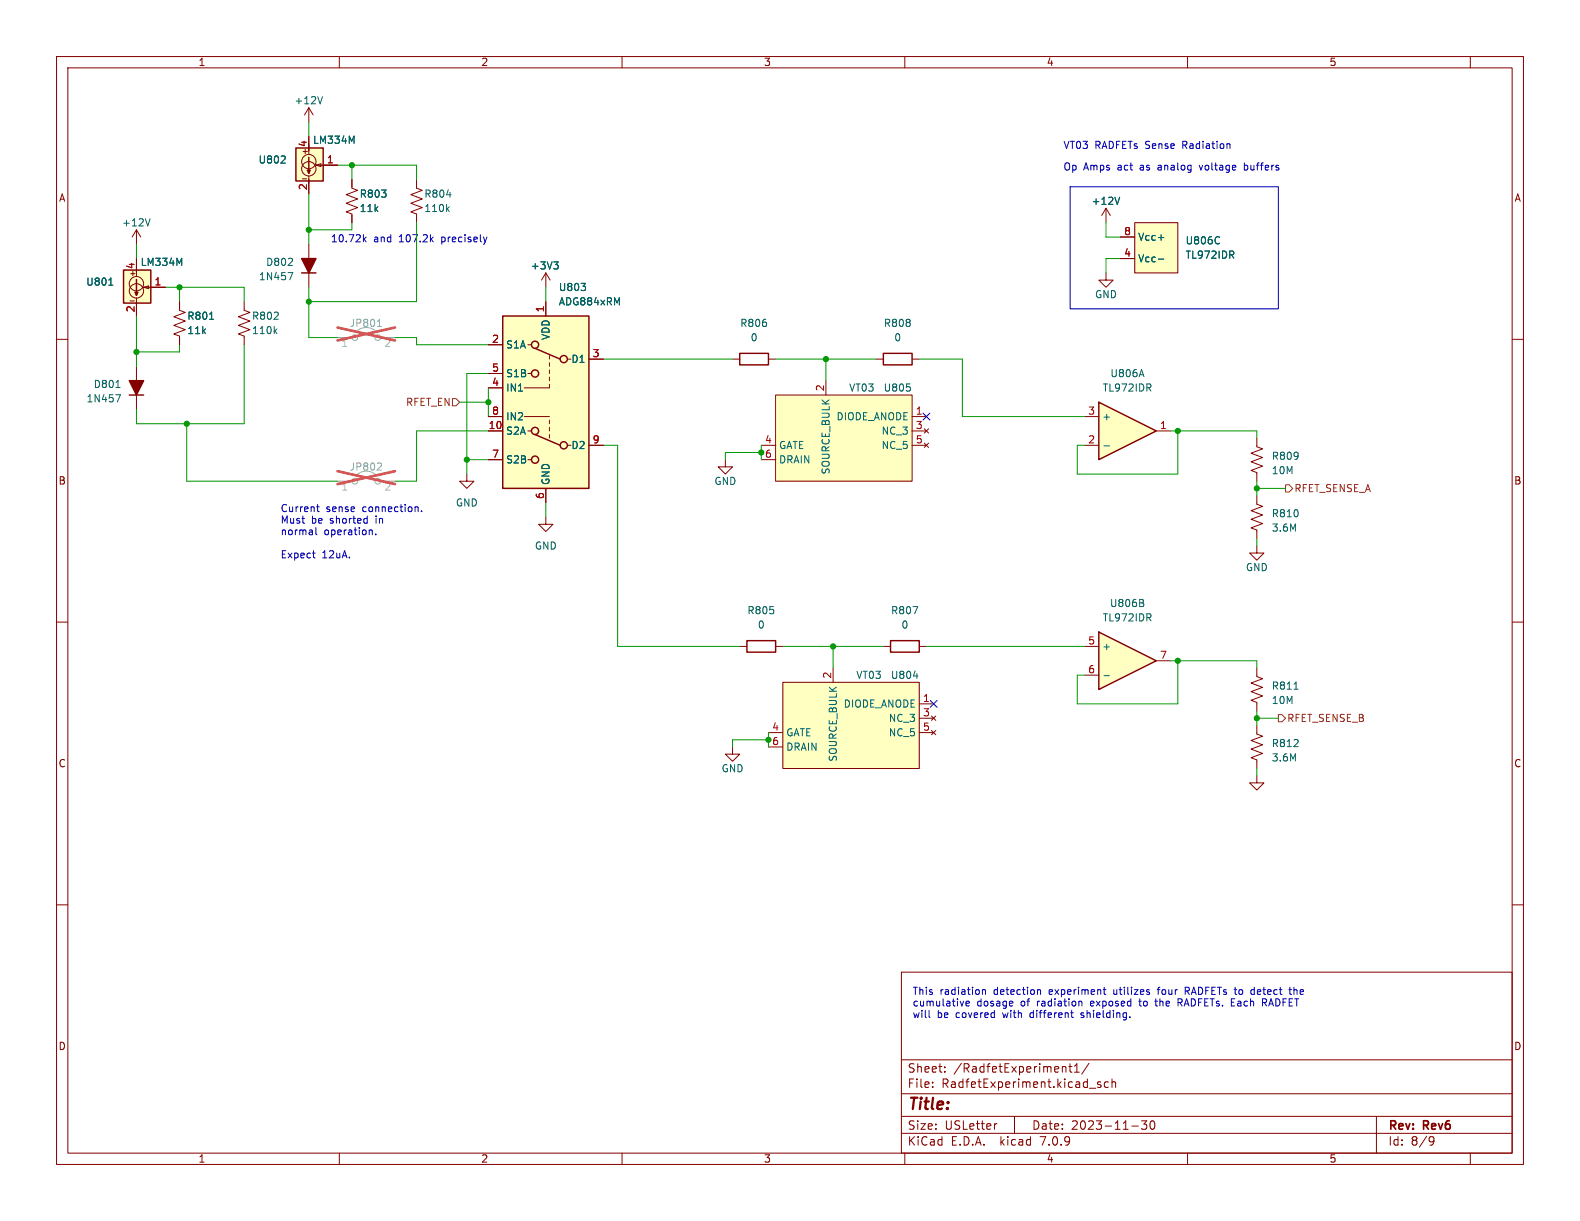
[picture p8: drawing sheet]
<svg xmlns="http://www.w3.org/2000/svg" width="279mm" height="216mm" viewBox="0 0 279 216" stroke-linecap="round" stroke-linejoin="round" font-family="sans-serif">
<g fill="none" stroke="#840000" stroke-width=".18">
<path d="M10 10h259.4v195.9h-259.4zM12 12h255.4v191.9h-255.4zM54.6 19.1v2.5M54.6 19.1l-.8 1.2M54.6 19.1l.8 1.2M60 10v2M110 10v2M160 10v2M210 10v2M260 10v2M53.5 31.6h.7M53.6 26.8h.8"/>
<path d="M54 26.4v.8M54.6 24.1v3.2M54.6 31.1v3.2M55.9 29.2l.9-.2v.5zM55.9 29.2h3.8M62.2 31.8v1.5l1 .4-2 .7 2 .8-2 .7 2 .8-2 .8 1 .3v1.6M73.7 31.8v1.5l1 .4-2.1 .7 2.1 .8-2.1 .7 2.1 .8-2.1 .8 1.1 .3v1.6M195.6 36.8l-.8 1.3M195.6 36.8v2.6M195.6 36.8l.7 1.3M200.7 39.4h7.6v8.9h-7.6zM10 60h2"/>
<path d="M23 53.2h.7M23.1 48.4h.8M23.5 48v.8M24.1 40.6l-.7 1.3M24.1 40.6v2.6M24.1 45.7v3.2M24.1 52.7v3.2M24.1 40.6l.8 1.3M25.4 50.8l.9-.3v.6zM25.4 50.8h3.8M31.7 53.3v1.6l1.1 .3-2.1 .8 2.1 .8-2.1 .7 2.1 .8-2.1 .8 1 .3v1.6M43.2 53.3v1.6l1 .3-2 .8 2 .8-2 .7 2 .8-2 .8 1 .3v1.6"/>
<path d="M54.6 43.2v7.6M96.5 48.3l-.7 1.2M96.5 48.3v2.5M96.5 53.3v2.6M96.5 48.3l.8 1.2M195.6 48.3v1.2h1.2l-1.2 1.3-1.3-1.3h1.3M198.1 45.7h2.6M198.1 41.9h2.6M267.4 60h2M86.4 73.7h2.5M86.4 76.2h2.5M86.4 68.6h2.5"/>
<path d="M86.4 66h2.5M86.4 61h2.5M92.7 73.7h4.5M93.3 76.2h.7M93.3 66h.7M93.3 61h.7M97.2 67.9v.7h-4.5M97.2 62.9v.6M97.2 64.1v.7M97.2 65.4v.6M97.2 66.7v.6M97.2 74.3v.6"/>
<path d="M97.2 75.6v.6M97.2 76.8v.7M100.3 63.5h.7M100.3 78.7h.7M104.1 63.5h2.6M104.1 78.7h2.6M129.5 63.5h1.3M134.6 78.7h2.6M135.9 63.5h1.3M137.2 69.9h24.1v15.2h-24.1zM146 67.3v2.6M154.9 63.5h1.3"/>
<path d="M161.3 63.5h1.3M161.3 73.7h2.5M161.3 76.2h2.5M161.3 78.7h2.5M163.4 75.8l.8 .8M163.4 78.4l.8 .7M164.2 75.8l-.8 .8M164.2 78.4l-.8 .7M222.2 77.5v1.5l1.1 .4-2.1 .7 2.1 .8-2.1 .8 2.1 .7-2.1 .8 1 .4v1.5M82.5 83.8v1.3h1.3l-1.3 1.3-1.2-1.3h1.2M86.4 81.3h2.5M93.3 81.3h.7"/>
<path d="M96.5 91.4v1.3h1.3l-1.3 1.3-1.3-1.3h1.3M96.5 86.4v2.5M134.6 81.3h2.6M222.2 96.5v1.3h1.3l-1.3 1.3-1.2-1.3h1.2M222.2 87.6v1.6l1.1 .3-2.1 .8 2.1 .8-2.1 .7 2.1 .8-2.1 .7 1 .4v1.6M10 110h2M130.8 114.3h1.3M137.2 114.3h1.2M147.3 118.1v2.6M156.2 114.3h1.3M162.6 114.3h1.2M222.2 118.1v1.5l1.1 .4-2.1 .8 2.1 .7-2.1 .8 2.1 .8-2.1 .7 1 .4v1.5"/>
<path d="M267.4 110h2M129.5 132.1v1.3h1.3l-1.3 1.2-1.2-1.2h1.2M135.9 129.5h2.5M135.9 132.1h2.5M138.4 120.7h24.2v15.2h-24.2zM162.6 124.5h2.5M162.6 127h2.5M162.6 129.5h2.5M164.7 126.6l.8 .8M164.7 129.2l.8 .7M165.5 126.6l-.8 .8M165.5 129.2l-.8 .7"/>
<path d="M222.2 128.3v1.5l1.1 .4-2.1 .7 2.1 .8-2.1 .8 2.1 .7-2.1 .8 1 .4v1.5M222.2 137.2v1.2h1.3l-1.3 1.3-1.2-1.3h1.2M10 160h2M267.4 160h2M159.4 171.9h108v32h-108zM159.4 197.4h108M159.4 193.4h108M159.4 187.4h108M164.9 192.1v.2M164.9 191.4v.1M167.1 189.4v.2M167.1 188.7v.1"/>
<path d="M176.3 198.7l-.3 .1M179.4 197.4v3M188.4 188.7l.1 .9M189 188.6h.6M189.2 188.1v1.3l.4 .2M190 189.6h.9M190 188.5l.4-.4v1.5M192.6 188l-1.3 1.9M192.6 192.4h1.2M194.6 191.4l-.3-.1-.2 .2v.2l.5 .2v.3h-.5M196 191.4l-.4-.1-.3 .3v.4l.1 .2h.6M196.6 191.4l.3-.1 .3 .1 .1 .9"/>
<path d="M196.6 190.8v1.5M200.1 199.1h1.2M201.9 198.2h.9l-.5 .6 .4 .1v.6l-.2 .2h-.4l-.2-.2M203.6 198.3l.1-.1a.81 .81 0 0 1 .6 .6 .81 .81 0 0 1-.3 .8l-.1 .1a.81 .81 0 0 1-.6-.6 .81 .81 0 0 1 .3-.8zM243.4 197.4v6.5M60 203.9v2M110 203.9v2M159.4 200.4h108M160 203.9v2M210 203.9v2M253 201l.5 .1a.99 .99 0 0 1-.4 1.4h-.2M253.6 201.6l-.3 .3h-.3"/>
<path d="M260 203.9v2"/>
<circle cx="54.6" cy="29.8" r="1.27"/>
<circle cx="54.6" cy="28.6" r="1.27"/>
<circle cx="24.1" cy="51.4" r="1.27"/>
<circle cx="24.1" cy="50.2" r="1.27"/>
</g>
<g fill="none" stroke="#006464" stroke-width=".18">
<path d="M57 17.1l-.4 1.3M26.5 38.7l-.4 1.2M49.7 28.8h.7M50.4 27.7v.4M79 34.4h.8M79.1 36.9l.4 .5M79.5 36.6l-.5 .4M198 34.9l-.4 1.2M19.2 50.4h.8M37.1 56.5h.7M48.6 58.5l.4 .5M49 58.2l-.5 .4"/>
<path d="M50.9 48.2h.9l-.6 1.3M97.9 46.3h.8l-.4 .5M98.5 46.8l.2 .2v.3l-.2 .3M102.8 50.1h.7l-.4 .5M103.5 50.7v.6M204.8 45.8h1M204.8 42h1M215.6 41.9v.1M215.6 43v.1M217.8 45.1l.4 .6M218.1 44.5v.4M160.9 68.5v.5"/>
<path d="M161.4 107.3h.9l-.6 1.2M161.5 119.5h.8M228.8 121.9h.8"/>
</g>
<g fill="none" stroke="#840000" stroke-width=".25">
<path d="M52.3 26.2h4.8v5.8h-4.8zM54.4 30.1h.5l-.3 .5zM54.6 27.8v2.8M21.8 47.8h4.9v5.8h-4.9zM23.9 51.7h.5l-.3 .5zM24.1 49.4v2.8M53.3 48.3h2.6M88.9 55.9h15.2v30.5h-15.2zM94.6 61.6l4.5 1.9M94.6 76.8l4.5 1.9M130.8 62.5h5.1v2h-5.1zM156.2 62.5h5.1v2h-5.1z"/>
<path d="M132.1 113.3h5.1v2h-5.1zM157.5 113.3h5.1v2h-5.1z"/>
<circle cx="94.6" cy="66" r=".63"/>
<circle cx="94.6" cy="76.2" r=".63"/>
<circle cx="94.6" cy="61" r=".63"/>
<circle cx="99.7" cy="78.7" r=".63"/>
<circle cx="99.7" cy="63.5" r=".63"/>
<circle cx="94.6" cy="81.3" r=".63"/>
</g>
<g fill="#ffffc2" stroke="#ffffc2" stroke-width=".18">
<path d="M137.2 69.9h24.1v15.2h-24.1z"/>
<path d="M21.8 47.8h4.9v5.8h-4.9z"/>
<path d="M138.4 120.7h24.2v15.2h-24.2z"/>
<path d="M200.7 39.4h7.6v8.9h-7.6z"/>
<path d="M52.3 26.2h4.8v5.8h-4.8z"/>
<path d="M88.9 55.9h15.2v30.5h-15.2z"/>
</g>
<path d="M53.3 45.7h2.6l-1.3 2.6z" fill="#840000" stroke="#840000" stroke-width=".25"/>
<g fill="none" stroke="#a1a1a1" stroke-width=".18">
<path d="M59.7 59.7h2.5M63.2 58.4a2.54 2.54 0 0 1 3.1 0M67.3 59.7h2.5M59.7 85.1h2.5M63.2 83.8a2.54 2.54 0 0 1 3.1 0M67.3 85.1h2.5"/>
<circle cx="62.7" cy="59.7" r=".51"/>
<circle cx="66.8" cy="59.7" r=".51"/>
<circle cx="62.7" cy="85.1" r=".51"/>
<circle cx="66.8" cy="85.1" r=".51"/>
</g>
<path d="M66.7 57.7h.8M67 56.6l.1-.1v1.2M67.2 81.9l.3 .2-.1 .3-.7 .7h.8" fill="none" stroke="#989898" stroke-width=".18"/>
<path d="M59.7 57.9l10.1 2.3M69.8 57.9l-10.1 2.3M59.7 83.3l10.1 2.3M69.8 83.3l-10.1 2.3" fill="none" stroke="#eb3a3d" stroke-width=".46"/>
<path d="M194.3 71.1l10.2 5.1-10.2 5.1z" fill="#ffffc2"/>
<path d="M22.9 69.9h2.5M194.3 71.1l10.2 5.1-10.2 5.1z" fill="none" stroke="#840000" stroke-width=".25"/>
<path d="M24.1 64.8v7.6M191.8 78.7h2.5M191.8 73.7h2.5M204.5 76.2h2.5" fill="none" stroke="#840000" stroke-width=".18"/>
<path d="M20.5 69.8h.8l-.5 1.3M20.5 68.5h.7M195.2 78.8h1M201.9 65.3l.4 1.3M203.1 68.6l.4 .6M203.5 68v.4" fill="none" stroke="#006464" stroke-width=".18"/>
<path d="M22.9 67.3h2.5l-1.3 2.6z" fill="#840000" stroke="#840000" stroke-width=".25"/>
<path d="M194.3 111.8l10.2 5-10.2 5.1z" fill="#ffffc2"/>
<path d="M194.3 111.8l10.2 5-10.2 5.1z" fill="none" stroke="#840000" stroke-width=".25"/>
<g fill="none" stroke="#840000" stroke-width=".18">
<path d="M54.6 24.1v2.6M54.6 31.8v2.5M57.1 29.2h2.6M62.2 31.8v1.2M62.2 38.1v1.3M24.1 45.7v2.6M24.1 53.3v2.6M26.7 50.8h2.5M31.7 53.3v1.3M31.7 59.7v1.3M96.5 53.3v2.6M198.1 45.7h2.6"/>
<path d="M198.1 41.9h2.6M86.4 76.2h2.5M86.4 61h2.5M86.4 68.6h2.5M86.4 66h2.5M86.4 73.7h2.5M104.1 63.5h2.6M104.1 78.7h2.6M86.4 81.3h2.5M96.5 86.4v2.5M128.3 81.3v1.3h1.2l-1.2 1.2-1.3-1.2h1.3M191.8 114.3h2.5"/>
<path d="M191.8 119.4h2.5M204.5 116.8h2.5"/>
</g>
<g fill="none" stroke="#006464" stroke-width=".18">
<path d="M49.7 28.8h.7M50.4 27.7v.4M198 34.9l-.4 1.2M19.2 50.4h.8M37.1 56.5h.7M97.9 46.3h.8l-.4 .5M98.5 46.8l.2 .2v.3l-.2 .3M102.8 50.1h.7l-.4 .5M103.5 50.7v.6M204.8 45.8h1M204.8 42h1M215.6 41.9v.1"/>
<path d="M215.6 43v.1M217.8 45.1l.4 .6M218.1 44.5v.4M195.2 119.5h1M202 106.6l.3 .2-.1 .3-.2 .2M202.1 106.1l.1 .1-.1 .3M203.1 109.2l.4 .6M203.5 108.7v.4"/>
</g>
<path d="M80 70.5h.6l.7 .6-.7 .7h-.6zM227.3 85.7h.7l.6 .7-.6 .6h-.7zM226.1 126.4h.6l.6 .6-.6 .6h-.6z" fill="none" stroke="#725600" stroke-width=".18"/>
<g fill="none" stroke="#0000c2" stroke-width=".18">
<path d="M189.2 33h36.9v21.6h-36.9zM212.1 29.2l.3 .9M217.3 25.4l.2 .2v.7M220.1 28.8v1.3M220.1 30l.3 .1M220.4 29.2l-.3 .1M64.4 42.3l.3 .5M64.7 41.9l-.4 .5M86.1 41.9l-.3 .9M55.3 97.8h.4M55.5 98.6h.2M55.9 93.3v1.1l.1 .2"/>
<path d="M56 89.6h.5M56.2 89.2v1.1l.3 .2M64.8 91.7h.1M64.9 91.2v1.3M64.9 92.5h-.1M65.5 93.7l.3 .2v.7M66.4 94.4v.2M73.6 89.6l.3 .2v.7M74.5 90.3v.2M164.3 178.7v1l.2 .2M170.4 177l-.3 .9M170.8 177.5l.6-.2v-.2l-.4-.1-.2 .2 .1 .6h.5"/>
<path d="M173.7 175v.8M173.7 175.1l.2-.1 .3 .1 .1 .7M179 177.1l.1 .2-.6 .2M183.5 175.1h.4l.1 .7M189.3 179.1h.5M189.6 179.9h.2M190.8 177.1h.5v.8M191.1 179.9h.2M191.3 179.1l-.2 .2 .2 .2M195.1 175h.5M195.3 174.6v1.1l.3 .1M199.8 179.8v.1"/>
<path d="M201.4 177h.4M201.5 176.6l.1 1.2M204.2 177h.5M204.4 176.6v1.1l.3 .2M204.6 175h.5M204.9 174.6l-.1 1.2M208.3 176.6v1.3M208.6 177.3l.4 .6M208.8 176.6l.1 .1M208.9 177.2l-.6 .1M209.6 175.2h.5M209.9 175.2l.4 .6"/>
<path d="M210.1 174.6h-.5v1.2M221.4 175l.4 .1M221.8 175.8h-.4M221.8 174.6v1.2M223.6 177.3l.4 .6M223.7 176.6l.3 .3-.1 .3-.6 .1M227.9 175h.5M228.1 174.6v1.1l.3 .1M228.8 174.6v1.2M229 175l-.2 .1"/>
</g>
<g fill="none" stroke="#009600" stroke-width=".18">
<path d="M54.6 21.6v2.5M54.6 34.3v8.9M59.7 29.2h14v2.6M62.2 29.2v2.6M62.2 39.4v1.2h-7.6M73.7 39.4v13.9h-19.1M195.6 39.4v2.5h2.5M24.1 43.2v2.5M24.1 55.9v8.9M29.2 50.8h14v2.5M31.7 50.8v2.5M54.6 50.8v8.9h5.1"/>
<path d="M69.8 59.7h3.9v1.3h12.7M96.5 50.8v2.5M198.1 45.7h-2.5v2.6M31.7 61v1.2h-7.6M33 74.9v10.2h26.7M43.2 61v13.9h-19.1v-2.5M81.3 71.1h5.1M86.4 68.6v5.1M86.4 66h-3.9v17.8M86.4 76.2h-12.7v8.9h-3.9M106.7 78.7h2.5v35.6h21.6M106.7 63.5h22.8"/>
<path d="M134.6 78.7v2.6M137.2 63.5h17.7M146 63.5v3.8M162.6 63.5h7.6v10.2h21.6M207 76.2h15.2v1.3M208.3 76.2v7.6h-17.8v-5.1h1.3M82.5 81.3h3.9M96.5 88.9v2.5M134.6 80h-6.3v1.3M222.2 85.1v2.5M222.2 95.3v1.2M222.2 86.4h5.1"/>
<path d="M138.4 114.3h17.8M147.3 114.3v3.8M163.8 114.3h28M207 116.8h15.2v1.3M208.3 116.8v7.7h-17.8v-5.1h1.3M135.9 130.8h-6.4v1.3M135.9 129.5v2.6M222.2 125.7v2.6M222.2 135.9v1.3M222.2 127h3.9"/>
</g>
<path d="M163.2 73.1l1.2 1.2M164.4 73.1l-1.2 1.2M164.5 123.9l1.2 1.2M165.7 123.9l-1.2 1.2" fill="none" stroke="#000084" stroke-width=".18"/>
<g fill="#009600" stroke="#009600" stroke-width=".18">
<circle cx="222.2" cy="86.4" r=".46"/>
<circle cx="208.3" cy="76.2" r=".46"/>
<circle cx="31.7" cy="50.8" r=".46"/>
<circle cx="54.6" cy="53.3" r=".46"/>
<circle cx="33" cy="74.9" r=".46"/>
<circle cx="24.1" cy="62.2" r=".46"/>
<circle cx="62.2" cy="29.2" r=".46"/>
<circle cx="54.6" cy="40.6" r=".46"/>
<circle cx="146" cy="63.5" r=".46"/>
<circle cx="134.6" cy="80" r=".46"/>
<circle cx="82.5" cy="81.3" r=".46"/>
<circle cx="86.4" cy="71.1" r=".46"/>
<circle cx="222.2" cy="127" r=".46"/>
<circle cx="147.3" cy="114.3" r=".46"/>
<circle cx="208.3" cy="116.8" r=".46"/>
<circle cx="135.9" cy="130.8" r=".46"/>
</g>
<text font-size="2.8" fill="#840000" x="160.4" y="196.8">Title:</text>
<g font-size="2.1" fill="#840000">
<text x="160.4" y="189.9">Sheet:</text>
<text x="168.6" y="189.9">/RadfetExperiment1/</text>
<text x="160.4" y="192.6">File:</text>
<text x="166.5" y="192.6">RadfetExperiment.kicad_sch</text>
<text x="160.4" y="202.8">KiCad</text>
<text x="160.4" y="200">Size:</text>
<text x="167.1" y="200">USLetter</text>
<text x="168.1" y="202.8">E.D.A.</text>
<text x="177" y="202.8">kicad</text>
<text x="182.4" y="200">Date:</text>
<text x="184.2" y="202.8">7.0.9</text>
<text x="189.4" y="200">2023-11-30</text>
<text x="245.4" y="200.2">Rev:</text>
<text x="245.4" y="202.8">Id:</text>
<text x="249.5" y="202.8">8/9</text>
<text x="251.8" y="200.2">Rev6</text>
</g>
<g font-size="1.8" fill="#840000">
<text x="35" y="11.9">1</text>
<text x="85" y="11.9">2</text>
<text x="135" y="11.9">3</text>
<text x="185" y="11.9">4</text>
<text x="235" y="11.9">5</text>
<text x="10.3" y="35.9">A</text>
<text x="267.7" y="35.9">A</text>
<text x="10.3" y="85.9">B</text>
<text x="267.7" y="85.9">B</text>
<text x="10.3" y="135.9">C</text>
<text x="267.7" y="135.9">C</text>
<text x="10.3" y="185.9">D</text>
<text x="267.7" y="185.9">D</text>
<text x="35" y="205.8">1</text>
<text x="85" y="205.8">2</text>
<text x="135" y="205.8">3</text>
<text x="185" y="205.8">4</text>
<text x="235" y="205.8">5</text>
</g>
<g font-size="1.8" fill="#006464">
<text x="52" y="18.6">+12V</text>
<text x="45.6" y="29.1">U802</text>
<text x="55.3" y="25.6">LM334M</text>
<text x="63.5" y="35.2">R803</text>
<text x="74.9" y="35.2">R804</text>
<text x="21.5" y="40.2">+12V</text>
<text x="63.5" y="37.7">11k</text>
<text x="74.9" y="37.7">110k</text>
<text x="192.9" y="36.4">+12V</text>
<text x="24.8" y="47.2">LM334M</text>
<text x="47" y="47.2">D802</text>
<text x="93.8" y="47.9">+3V3</text>
<text x="201.2" y="46.6">Vcc-</text>
<text x="201.2" y="42.8">Vcc+</text>
<text x="209.6" y="43.4">U806C</text>
<text x="209.6" y="45.9">TL972IDR</text>
<text x="15.1" y="50.7">U801</text>
<text x="45.7" y="49.8">1N457</text>
<text x="98.7" y="51.7">U803</text>
<text x="193.5" y="52.9">GND</text>
<text x="33" y="56.7">R801</text>
<text x="33" y="59.3">11k</text>
<text x="44.5" y="56.7">R802</text>
<text x="44.5" y="59.3">110k</text>
<text x="98.7" y="54.2">ADG884xRM</text>
<text x="130.8" y="58">R806</text>
<text x="156.2" y="58">R808</text>
<text x="89.4" y="61.8">S1A</text>
<text x="97.4" y="60.2" transform="rotate(-90 97.4 60.2)">VDD</text>
<text x="100.9" y="64.4">D1</text>
<text x="132.6" y="60.6">0</text>
<text x="158" y="60.6">0</text>
<text x="15.2" y="71.3">1N457</text>
<text x="16.5" y="68.8">D801</text>
<text x="89.4" y="69.4">IN1</text>
<text x="89.4" y="66.9">S1B</text>
<text x="150.1" y="69.4">VT03</text>
<text x="156.2" y="69.4">U805</text>
<text x="194.9" y="69.4">TL972IDR</text>
<text x="196.3" y="66.9">U806A</text>
<text x="89.4" y="77.1">S2A</text>
<text x="89.4" y="74.5">IN2</text>
<text x="147.8" y="74.5">DIODE_ANODE</text>
<text x="155.8" y="77.1">NC_3</text>
<text x="194.8" y="74.5">+</text>
<text x="89.4" y="82.1">S2B</text>
<text x="100.9" y="79.6">D2</text>
<text x="137.7" y="79.6">GATE</text>
<text x="137.7" y="82.1">DRAIN</text>
<text x="146.9" y="84" transform="rotate(-90 146.9 84)">SOURCE_BULK</text>
<text x="155.8" y="79.6">NC_5</text>
<text x="224.8" y="81.5">R809</text>
<text x="80.5" y="89.8">GND</text>
<text x="97.4" y="85.9" transform="rotate(-90 97.4 85.9)">GND</text>
<text x="126.2" y="86">GND</text>
<text x="224.8" y="84">10M</text>
<text x="224.8" y="91.7">R810</text>
<text x="224.8" y="94.2">3.6M</text>
<text x="94.5" y="97.4">GND</text>
<text x="220.2" y="101.2">GND</text>
<text x="196.2" y="107.5">U806B</text>
<text x="132.1" y="108.8">R805</text>
<text x="133.9" y="111.4">0</text>
<text x="157.5" y="108.8">R807</text>
<text x="159.3" y="111.4">0</text>
<text x="194.9" y="110.1">TL972IDR</text>
<text x="194.8" y="115.2">+</text>
<text x="149.1" y="125.3">DIODE_ANODE</text>
<text x="151.3" y="120.2">VT03</text>
<text x="157.4" y="120.2">U804</text>
<text x="224.8" y="122.1">R811</text>
<text x="224.8" y="124.7">10M</text>
<text x="138.9" y="130.4">GATE</text>
<text x="157.1" y="127.9">NC_3</text>
<text x="157.1" y="130.4">NC_5</text>
<text x="127.5" y="136.8">GND</text>
<text x="138.9" y="132.9">DRAIN</text>
<text x="148.2" y="134.8" transform="rotate(-90 148.2 134.8)">SOURCE_BULK</text>
<text x="224.8" y="132.3">R812</text>
<text x="224.8" y="134.8">3.6M</text>
</g>
<g font-size="1.8" fill="#a90000">
<text x="54.4" y="26.1" transform="rotate(-90 54.4 26.1)">4</text>
<text x="57.7" y="29">1</text>
<text x="54.4" y="33.7" transform="rotate(-90 54.4 33.7)">2</text>
<text x="198.7" y="41.7">8</text>
<text x="23.9" y="47.7" transform="rotate(-90 23.9 47.7)">4</text>
<text x="198.7" y="45.5">4</text>
<text x="27.2" y="50.5">1</text>
<text x="23.9" y="55.3" transform="rotate(-90 23.9 55.3)">2</text>
<text x="96.3" y="55.3" transform="rotate(-90 96.3 55.3)">1</text>
<text x="86.9" y="60.7">2</text>
<text x="86.9" y="65.8">5</text>
<text x="104.7" y="63.2">3</text>
<text x="86.9" y="68.3">4</text>
<text x="145.8" y="69.3" transform="rotate(-90 145.8 69.3)">2</text>
<text x="86.3" y="75.9">10</text>
<text x="86.9" y="73.4">8</text>
<text x="161.9" y="73.4">1</text>
<text x="161.9" y="75.9">3</text>
<text x="192.3" y="73.4">3</text>
<text x="205" y="75.9">1</text>
<text x="86.9" y="81">7</text>
<text x="104.7" y="78.5">9</text>
<text x="135.2" y="78.5">4</text>
<text x="135.2" y="81">6</text>
<text x="161.9" y="78.5">5</text>
<text x="192.3" y="78.5">2</text>
<text x="96.3" y="88.3" transform="rotate(-90 96.3 88.3)">6</text>
<text x="192.3" y="114">5</text>
<text x="192.3" y="119.1">6</text>
<text x="205" y="116.6">7</text>
<text x="147.1" y="120.1" transform="rotate(-90 147.1 120.1)">2</text>
<text x="163.1" y="124.2">1</text>
<text x="136.5" y="129.3">4</text>
<text x="136.5" y="131.8">6</text>
<text x="163.1" y="126.7">3</text>
<text x="163.1" y="129.3">5</text>
</g>
<g font-size="1.8" fill="#0000c2">
<text x="188" y="26.4">VT03</text>
<text x="193.6" y="26.4">RADFETs Sense</text>
<text x="209.4" y="26.4">Radiation</text>
<text x="188" y="30.2">Op</text>
<text x="191.6" y="30.2">Amps</text>
<text x="197.7" y="30.2">act</text>
<text x="201.9" y="30.2">as</text>
<text x="205.2" y="30.2">analog</text>
<text x="212.8" y="30.2">voltage</text>
<text x="220.9" y="30.2">buffers</text>
<text x="58.4" y="42.9">10.72k</text>
<text x="66.1" y="42.9">and</text>
<text x="70.7" y="42.9">107.2k</text>
<text x="78.3" y="42.9">precisely</text>
<text x="49.5" y="90.6">Current</text>
<text x="49.5" y="92.7">Must</text>
<text x="49.5" y="94.7">normal</text>
<text x="55.1" y="92.7">be</text>
<text x="57.3" y="94.7">operation.</text>
<text x="57.7" y="90.6">sense</text>
<text x="58.5" y="92.7">shorted</text>
<text x="64.2" y="90.6">connection.</text>
<text x="66.7" y="92.7">in</text>
<text x="49.5" y="98.8">Expect</text>
<text x="56.9" y="98.8">12uA.</text>
<text x="161.3" y="176">This</text>
<text x="161.3" y="178">cumulative</text>
<text x="166.2" y="176">radiation</text>
<text x="172.7" y="178">dosage</text>
<text x="175.8" y="176">detection</text>
<text x="180.6" y="178">of</text>
<text x="183.7" y="178">radiation</text>
<text x="185.8" y="176">experiment</text>
<text x="193.3" y="178">exposed</text>
<text x="197.4" y="176">utilizes</text>
<text x="202.2" y="178">to</text>
<text x="205.2" y="178">the</text>
<text x="205.4" y="176">four</text>
<text x="209.3" y="178">RADFETs. Each</text>
<text x="210.4" y="176">RADFETs to</text>
<text x="222.5" y="176">detect</text>
<text x="224.7" y="178">RADFET</text>
<text x="229.5" y="176">the</text>
<text x="161.3" y="180.1">will</text>
<text x="165.7" y="180.1">be</text>
<text x="169.1" y="180.1">covered</text>
<text x="177.6" y="180.1">with</text>
<text x="182.6" y="180.1">different</text>
<text x="191.8" y="180.1">shielding.</text>
</g>
<g font-size="1.8" fill="#989898">
<text x="61.7" y="58">JP801</text>
<text x="61.7" y="83.4">JP802</text>
</g>
<g font-size="1.8" fill="#aaa">
<text x="60.3" y="61.7">1</text>
<text x="67.9" y="61.7">2</text>
<text x="60.3" y="87.1">1</text>
<text x="67.9" y="87.1">2</text>
</g>
<g font-size="1.8" fill="#725600">
<text x="71.7" y="72">RFET_EN</text>
<text x="228.8" y="87.2">RFET_SENSE_A</text>
<text x="227.5" y="127.9">RFET_SENSE_B</text>
</g>
</svg>
